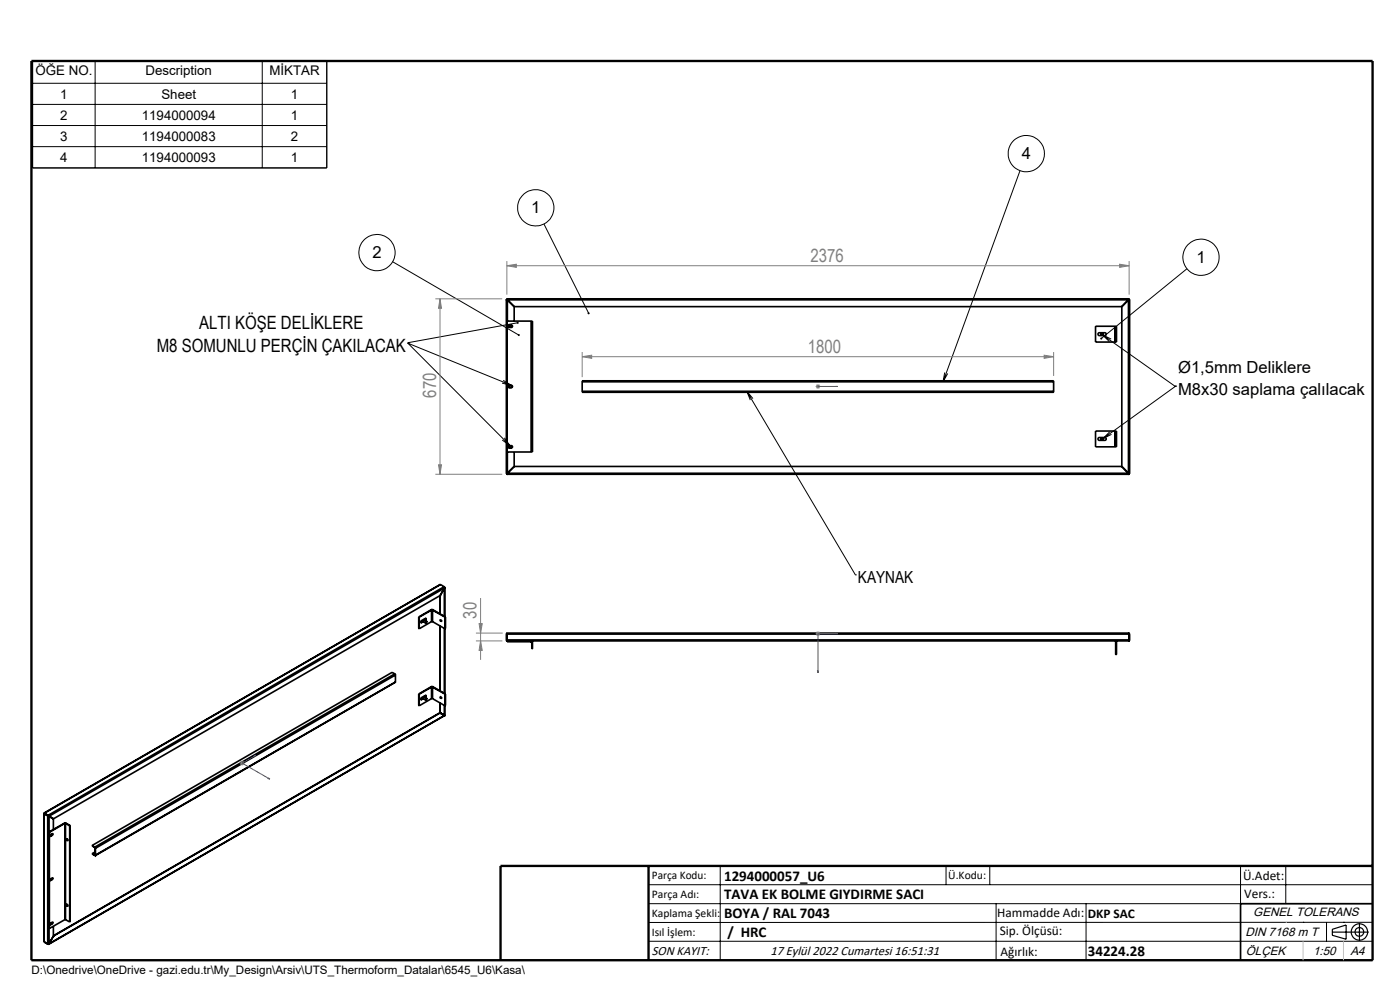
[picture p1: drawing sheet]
<svg xmlns="http://www.w3.org/2000/svg" width="297mm" height="210mm" viewBox="0 0 297 210" stroke-linecap="round" stroke-linejoin="round" font-family="sans-serif">
<g fill="none" stroke="#000" stroke-width=".35">
<path d="M107.4 63.5l.2 .1M107.4 63.5h.1M107.4 63.5v37M107.5 63.4l.1 .2M107.5 63.5l.1 .1M107.5 63.4v.1M107.5 63.4h132M107.6 63.6h.1M107.6 63.6h131.8M107.6 63.6l1.5 1.4M107.6 63.6v4.5M107.9 69h.6a.25 .25 0 0 1 .2 .2 .25 .25 0 0 1-.2 .3l-.6-.1z"/>
<path d="M108.2 69l-.2 .1v.2l.2 .2M108.3 69l.2 .1v.2l-.2 .2M109.1 65h128.9M109.1 65v3.1M112.7 68.1h.1M112.7 68.1h-5.1v27.8h5.1M112.7 68.1v27.8M112.8 68.1h.2v27.8h-.2M112.8 68.1v27.8M233 70.7l.2-.1h1.2a.3 .3 0 0 1 .3 .3 .3 .3 0 0 1-.3 .3h-1.1a.3 .3 0 0 1-.3-.2 .3 .3 0 0 1 0-.3zM236.5 72.6h.2M236.5 69.2h.2"/>
<path d="M236.5 69.2v3.4M236.5 69.2h-4.1v3.4h4.1M236.7 69.2v3.4M236.7 69.2h.2v3.4h-.2M238 65v33.9M239.4 63.6h.1M239.4 63.6l-1.4 1.4M239.4 63.6v36.8M239.5 63.5l-.1 .1M239.5 63.4l-.1 .2M239.5 63.5h.1M239.5 63.4v.1"/>
<path d="M239.6 63.5l-.2 .1M239.6 63.5v37M107.6 95.9v4.5M107.8 94.6l.7-.1a.25 .25 0 0 1 .2 .3 .25 .25 0 0 1-.2 .2h-.6zM107.9 81.8h.6a.25 .25 0 0 1 .2 .2 .25 .25 0 0 1-.2 .3l-.6-.1zM108.2 81.7l-.2 .1v.4l.2 .1M108.2 94.5l-.2 .1v.3l.2 .1M108.3 81.7l.2 .1v.4l-.2 .1M108.3 94.5l.2 .1v.3l-.2 .1M109.1 98.9l-1.5 1.5M109.1 98.9h128.9M109.1 95.9v3"/>
<path d="M112.7 95.9h.1M123.5 83v.2h100v-.2M123.5 81v-.2h100v.2M123.5 83h100M123.5 81h100M123.5 81v2M223.5 81v2M233 92.9l.2-.1h1.2a.3 .3 0 0 1 .3 .3 .3 .3 0 0 1-.3 .3h-1.1a.3 .3 0 0 1-.3-.1 .3 .3 0 0 1 0-.4zM236.5 94.8h.2M236.5 91.4h.2M236.5 91.4h-4.1v3.4h4.1M236.5 91.4v3.4"/>
<path d="M236.7 91.4h.2v3.4h-.2M236.7 91.4v3.4M238 98.9l1.4 1.5M107.4 100.5h.1M107.5 100.5v.1M107.5 100.6h132M107.6 100.4l-.1 .2M107.6 100.4l-.1 .1M107.6 100.4l-.2 .1M107.6 100.4h.1M107.6 100.4h131.8M239.4 100.4l.1 .2"/>
<path d="M239.4 100.4l.2 .1M239.4 100.4l.1 .1M239.4 100.4h.1M239.5 100.5h.1M239.5 100.5v.1M88.8 130.9l.1 2.5M88.8 130.9h.1M88.9 130.9v2.5M89.4 132h-.1M89.4 132l.1 .1M89.6 131.5v.3l.7 .3M89.7 131.8l-.3 .2"/>
<path d="M89.8 131.4l.7 .4M89.8 131.9l-.3 .2M90.2 131.6l.2-.2-.1-.2-1 .6v.2l.2 .1M90.2 131.2l-.1 .4M90.6 131.9l-.1-.1-.2 .1v.2h.1M91.4 129.4h.5M91.4 129.4l-2.6 1.5M91.4 129.4h.1M91.5 131.9h.3M91.5 129.4h.3M91.5 129.4v2.5M91.5 129.4l-2.6 1.5"/>
<path d="M91.5 131.9l-2.6 1.5M91.8 129.4v2.5M91.8 129.4l2.6 1.5M91.8 131.9l2.6 1.5M91.9 129.4h-.1M91.9 129.4l2.6 1.5M93.3 126.4v3.8M93.3 132.7v13.8M93.4 126.3h.1M93.4 126.3l-82.1 47.4M93.4 126.3v3.9M93.4 132.8v13.7"/>
<path d="M93.5 124l-84.2 48.5M93.5 124l-84.1 48.5M93.5 124l.7 .5M93.5 131.5l.1 .2M93.6 131.7h.1M94.2 124.5l.1 .2M94.2 124.5l-84 48.5M94.2 124.5h.1M94.3 124.7h.1M94.3 124.5v.2M94.3 124.7l-83.9 48.4M94.3 124.7l-.9 1.6"/>
<path d="M94.3 124.5h.1M94.3 124.7v6M94.3 133.3v13.8M94.3 124.6v6.2M94.4 130.9v2.5M94.5 130.9l-.1 2.5M94.5 130.9h-.1M107.4 135.7l.2 .3M107.4 134.5v1.2M107.4 134.5h132.2M107.4 135.7h132.2M107.5 135.7l.1 .3"/>
<path d="M107.5 135.7v.1M107.5 134.5h.1M107.5 134.5v1.2M107.6 134.3l-.1 .2M107.6 134.3l-.2 .2M107.6 136h.1M107.6 134.3h131.8M112.7 136.1l.1 .1M112.7 136.1v-.1l.3 .2M112.8 136.2v1.4h.2v-1.4M112.8 136.2h.2M236.7 136v2.8h.2v-2.8"/>
<path d="M239.4 134.3l.1 .2M239.4 134.3l.2 .2M239.4 136h.1M239.4 136h-131.8v.1h5.1M239.5 134.5h.1M239.5 135.7l-.1 .3M239.5 135.7v.1M239.5 134.5v1.2M239.6 135.7l-.2 .3M239.6 134.5v1.2M83.7 142.9l.2 .3M83.7 142.9l-63.6 36.8"/>
<path d="M83.7 142.9l-.5-.3-63.7 36.7M83.9 144.7l-63.7 36.8M83.9 143.2l-63.7 36.7M83.9 143.2v1.5M83.9 144.7l-63.7 36.7M88.8 147.2l.1 2.5M88.8 147.2h.1M88.9 147.2v2.5M89.4 148.3l-.1 .1M89.4 148.3l.1 .1M89.6 147.9v.2l.7 .4M89.7 148.1l-.3 .2"/>
<path d="M89.8 147.7l.7 .4M89.8 148.2l-.3 .2M90.2 148l.2-.3-.1-.2-1 .6v.2l.2 .1M90.2 147.5l-.1 .4M90.6 148.3l-.1-.2-.2 .1v.3l.1-.1M91.4 145.7h.5M91.4 145.7l-2.6 1.5M91.4 145.7l.1 .1M91.5 145.8h.3M91.5 148.2h.3M91.5 145.8v2.4M91.5 148.2l-2.6 1.5"/>
<path d="M91.5 145.8l-2.6 1.4M91.8 148.2l2.6 1.5M91.8 145.8v2.4M91.8 145.8l2.6 1.4M91.9 145.7l-.1 .1M91.9 145.7l2.6 1.5M93.3 151.2h.1M93.3 151.2l1 .6M93.3 151.2l-82 47.3M93.3 149.1v2.1M93.4 151.2l-82.1 47.4M93.4 149.1v2.1"/>
<path d="M93.5 151.3h.1M93.5 151.3l.7 .4M93.5 147.8l.1 .3M93.6 148.1h.1M94.2 151.7h.1M94.2 151.7l.1 .1M94.3 151.8l-84 48.5M94.3 151.8l-83.9 48.4M94.3 149.6v2.2M94.3 149.7v2.1M94.4 147.2v2.5M94.5 147.2h-.1"/>
<path d="M94.5 147.2l-.1 2.5M9.3 172.6v27.2M9.3 172.5v.1M9.3 172.6l.8 .5M9.3 172.5l.1 .1M9.4 172.6h.1M9.4 172.5h-.1M9.4 172.6h-.1M9.4 172.6l.8 .4M9.4 172.5l.8 .5M9.4 172.5v.1M10.1 173.1l.3 .1"/>
<path d="M10.1 173.1v27.2l.3-.1M10.2 173l.1 .1M10.2 173l.2 .1M10.2 173l-.1 .1M10.2 173h.1M10.3 173.1l.1 .1M10.3 173.1h.1M10.3 173.1l1 .6M10.4 173.2l.9 .5M10.4 173.1l.9 .6M10.4 173.2v27M10.5 176.6v20.3"/>
<path d="M10.6 177.3h.1M10.7 177.2l.1 .1M10.7 177.3l.1 .1M10.9 177l-.1 .3M10.9 177l.1 .1M10.9 176.9v.1M10.9 177.2h.1M10.9 177.2l-.2 .1M11 176.9v.2M11 177.1l-.1 .1M11 177.2l.2-.4-.5 .3-.1 .3h.2M11 177.2l-.2 .2"/>
<path d="M11.1 176.8l-.2 .4M11.3 173.7v2.2M13.7 174.6h.3M13.7 174.6l-3.3 1.9 .1 .1M13.7 174.6l.1 .1M13.8 174.7h.1M13.8 174.7v20.4M13.8 174.7l-3.3 1.9M13.9 174.7v20.4M13.9 174.7l.9 .5M14 174.6l-.1 .1M14 174.6l.9 .5"/>
<path d="M14.1 177.9l.3 .2v.2h-.3zM14.2 177.9l.2 .4M14.8 175.2v20.4M14.9 175.1l-.1 .1M14.9 175.1l-.1 20.5M19.5 179.3l.6 .4M19.5 179.3l.6 .5M20.1 179.7l.1 .2M20.1 179.8l.1 .1M20.1 179.7v.1M20.2 179.9h.1M20.2 179.9v1.5"/>
<path d="M9.3 199.7v.1M9.3 199.8l.9 .5M9.4 199.8h.1M10.4 196.9h.1M10.6 186.7h.1M10.6 196.1h.1M10.7 186.5l.1 .1M10.7 195.9l.1 .1M10.7 186.7l.1 .1M10.7 196.1l.1 .1M10.9 186.3v.1M10.9 195.7v.1"/>
<path d="M10.9 186.4l-.1 .2M10.9 186.4l.1 .1M10.9 195.8l-.1 .2M10.9 195.8l.1 .1M10.9 186.5l.1 .1M10.9 186.5l-.2 .2M10.9 195.9l.1 .1M10.9 195.9l-.2 .2M11 186.3v.2M11 195.7v.2M11 186.5l-.1 .1M11 195.9l-.1 .1"/>
<path d="M11 196l.2-.4-.5 .3-.1 .2 .2 .1M11 186.6l.2-.4-.5 .3-.1 .3h.2M11 196l-.2 .2M11 186.6l-.2 .2M11.1 186.2l-.2 .3M11.1 195.6l-.2 .3M11.3 198.6h.1M11.3 196.5v2.1M11.3 198.6l-.9 1.6M13.8 195.1h.1M13.8 195.1l-3.3 1.8M13.9 195.1l.9 .5"/>
<path d="M14.2 191.8l.2 .3M14.4 192.1h.1M19.5 181.1l.6 .4M19.5 181.1l.6 .3M20.1 181.4v.1M20.2 181.4h-.1M20.2 181.4h.1M20.2 180.7l-.7 .4M20.2 181.4l-.1 .1M291.2 191.7h-28v12M10.2 200.3h.1M10.4 200.2h.1"/>
<path d="M10.4 200.2l-.2 .1"/>
<circle cx="233.8" cy="70.9" r=".23"/>
<circle cx="233.8" cy="70.9" r=".18"/>
<circle cx="233.8" cy="93.1" r=".23"/>
<circle cx="233.8" cy="93.1" r=".18"/>
<circle cx="90.4" cy="132" r=".14"/>
<circle cx="93.5" cy="131.6" r=".15"/>
<circle cx="90.4" cy="148.3" r=".14"/>
<circle cx="93.5" cy="148" r=".14"/>
<circle cx="14.2" cy="192" r=".19"/>
</g>
<g fill="none" stroke="#000" stroke-width=".21">
<path d="M6.9 12.8h62.4v22.8h-62.4zM6.9 17.7h62.4M20.2 12.8v22.8M55.6 12.8v22.8M6.9 22.1h62.4M6.9 26.6h62.4M6.9 31.1h62.4M216.4 36.2l-16.3 44.8M83.3 55.5l26.8 15.6M115.4 47.5l9.5 19M251.8 57l-18.2 14.8M86.5 72.7h.1"/>
<path d="M86.5 72.8h.1M86.5 72.8l22 8.9M86.5 72.8l21.7 21.7M109.8 68.5l-23.3 4.2M200.4 79l-.3 2M201 79.2l-.9 1.8M233.9 71l15.3 10.9M233.9 71l1.8 .9M233.9 71l1.4 1.5M106.5 81.3l2 .4M106.5 93.3l1.7 1.2M106.8 80.7l1.7 1"/>
<path d="M107 92.9l1.2 1.6M158.4 83l23.1 38.9M158.4 83l1.3 1.6M158.4 83l.8 1.9M235.4 91.6l-1.4 1.5M235.8 92.1l-1.8 1M249.2 81.9h.1M249.4 81.9h.1M249.4 81.9l-15.4 11.2M181.5 121.9h.1M137.6 187.7h153.6M137.6 191.7h153.6"/>
<path d="M137.6 199.7h153.6M152.8 183.7v20M200.7 183.7v4M210 183.7v4M211.3 191.7v12M230.4 191.7v12M263.2 183.7v20M272.8 183.7v8M276.4 195.6h.1M281.4 195.6v4.1M285 195.6h.1M291.2 195.6l-153.6 .1"/>
<circle cx="217.7" cy="32.6" r="3.9"/>
<circle cx="80" cy="53.6" r="3.8"/>
<circle cx="113.7" cy="44.1" r="3.8"/>
<circle cx="254.8" cy="54.6" r="3.9"/>
</g>
<g fill="none" stroke="#000" stroke-width=".25">
<path d="M282.6 197.7h7.8M282.6 197.1l3-.9v3l-3-.8zM288.4 195.8v3.8M106.2 203.7h185"/>
<circle cx="288.4" cy="197.7" r="1.74"/>
<circle cx="288.4" cy="197.7" r=".93"/>
</g>
<path d="M173.4 82h.2zM173.5 82h.1M173.5 82h4.2M177.7 82h-.4h.4M177.3 134.3l.4 .1-.4 .1zM177.7 134.4h-4.2v8.3M173.4 142.3h.2l-.1 .4zM53.9 160.3l.4-.1-.2 .2zM54.3 160.2l-2.9 1.7 5.9 3.4M56.9 165.2l.1-.1 .3 .2z" fill="none" stroke="#00f" stroke-width=".21"/>
<g fill="none" stroke="#808080" stroke-width=".21">
<path d="M107.5 56.4l2-.4v.7zM107.5 55.4v7.1M107.5 56.4h132M237.5 56l2 .4-2 .3zM239.5 55.4v7.1M92.4 63.4h14.1M93.3 63.4v37.2M93.3 63.4l.4 2h-.7zM123.5 75.7l2-.4v.7zM123.5 74.7v5.3M123.5 75.7h100M221.5 75.3l2 .4-2 .3z"/>
<path d="M223.5 74.7v5.1M93 98.6h.7l-.4 2zM173 82h1M173.2 81.6l.7 .7M173.5 81.5v1M173.9 81.6l-.7 .7M92.4 100.6h14.1M101 134.3h5.6M101 136h5.6M101.6 132.3h.7l-.3 2zM102 126.9v13.1M102 136l.3 2h-.7z"/>
<path d="M173 134.4h1M173.2 134l.7 .8M173.5 133.9v1M173.9 134l-.7 .8M50.9 161.9h1M51 161.5l.7 .7M51.4 161.4v1M51.7 161.5l-.7 .7"/>
</g>
<path d="M6.7 12.9h284.5v190.8h-284.5zM137.6 183.7v20M291.2 183.7h-185v20" fill="none" stroke="#000" stroke-width=".5"/>
<path d="M276.4 199.7v4M285 199.7v4" fill="none" stroke="#c0c0c0" stroke-width=".21"/>
<path d="M272.8 195.6h.1" fill="none" stroke="#c0c0c0" stroke-width=".25"/>
<g fill="#000">
<path d="M109.7 68.3l.3 .1-.2 .1 .2-.1v.2a.22 .22 0 0 1-.3 0 .22 .22 0 0 1 0-.3z"/>
<path d="M124.7 66.3v.3l.3 .1-.1-.2 .1 .2a.22 .22 0 0 0 .1-.4 .22 .22 0 0 0-.4 0zM233.5 71.6l-.1 .2 .1 .2 .1-.2-.1 .2h.2l.2-.2zM110 70.9l-.1 .2a.2 .2 0 0 0 .1 .2 .2 .2 0 0 0 .2-.1l-.1-.1 .1 .1v-.3z"/>
</g>
<g fill="#00f">
<path d="M177.3 82h.4zM173.4 82h.2z"/>
<path d="M177.3 134.3v.2l.4-.1zM173.4 142.3l.1 .4 .1-.4z"/>
<path d="M53.9 160.3l.2 .1 .2-.2zM56.9 165.2l.4 .1-.3-.2z"/>
</g>
<g fill="#808080">
<path d="M221.5 75.3l2 .4-2 .3zM123.5 75.7l2-.4v.7z"/>
<path d="M107.5 56.4l2-.4v.7zM237.5 56l2 .4-2 .3z"/>
<path d="M93 98.6h.7l-.4 2zM93.3 63.4l.4 2h-.7z"/>
<path d="M101.6 132.3h.7l-.3 2zM102 136l.3 2h-.7z"/>
</g>
<g font-size="3.9" fill="#808080">
<text x="171.9" y="55.5">2376</text>
<text x="171.4" y="74.8">1800</text>
<text x="92.5" y="84.3" transform="rotate(-90 92.5 84.3)">670</text>
<text x="101.1" y="131.3" transform="rotate(-90 101.1 131.3)">30</text>
</g>
<g font-size="3.9">
<text x="42.3" y="69.7">ALTI KÖŞE DELİKLERE</text>
<text x="33.3" y="74.6">M8 SOMUNLU PERÇİN ÇAKILACAK</text>
</g>
<g font-size="3.5">
<text x="216.8" y="33.7">4</text>
<text x="112.7" y="45.2">1</text>
<text x="79" y="54.7">2</text>
<text x="253.8" y="55.7">1</text>
<text x="249.9" y="79.2">Ø1,5mm Deliklere</text>
<text x="249.9" y="83.7">M8x30 saplama çalılacak</text>
<text x="182" y="123.8">KAYNAK</text>
</g>
<g font-size="3.2">
<text x="153.6" y="190.8">TAVA EK BOLME GIYDIRME SACI</text>
<text x="153.6" y="186.8">1294000057_U6</text>
<text x="153.6" y="194.8">BOYA / RAL 7043</text>
<text x="154.3" y="198.8">/ HRC</text>
<text x="230.8" y="202.8">34224.28</text>
</g>
<g font-size="2.8">
<text x="7.5" y="16">ÖĞE NO.</text>
<text x="30.9" y="16">Description</text>
<text x="57.2" y="16">MİKTAR</text>
<text x="12.8" y="20.9">1</text>
<text x="34.2" y="20.9">Sheet</text>
<text x="61.7" y="20.9">1</text>
<text x="12.8" y="25.4">2</text>
<text x="12.8" y="29.9">3</text>
<text x="30.1" y="25.4">1194000094</text>
<text x="30.1" y="29.9">1194000083</text>
<text x="61.7" y="25.4">1</text>
<text x="61.7" y="29.9">2</text>
<text x="12.8" y="34.4">4</text>
<text x="30.1" y="34.4">1194000093</text>
<text x="61.7" y="34.4">1</text>
<text x="263.7" y="186.7">Ü.Adet:</text>
<text x="263.9" y="190.5">Vers.:</text>
<text x="211.5" y="194.5">Hammadde Adı:</text>
<text x="230.8" y="194.7">DKP SAC</text>
<text x="138.3" y="202.6">SON KAYIT:</text>
<text x="163.4" y="202.6">17 Eylül 2022 Cumartesi 16:51:31</text>
<text x="212.1" y="198.4">Sip. Ölçüsü:</text>
<text x="212.2" y="202.7">Ağırlık:</text>
</g>
<g font-size="2.6">
<text x="265.9" y="194.4">GENEL TOLERANS</text>
<text x="264.2" y="198.5">DIN 7168 m T</text>
<text x="264.3" y="202.6">ÖLÇEK</text>
<text x="278.5" y="202.6">1:50</text>
<text x="286.5" y="202.6">A4</text>
</g>
<g font-size="2.5">
<text x="138.3" y="186.4">Parça Kodu:</text>
<text x="138.3" y="190.5">Parça Adı:</text>
<text x="201.2" y="186.5">Ü.Kodu:</text>
<text x="138.3" y="194.5">Kaplama Şekli:</text>
<text x="138.3" y="198.6">Isıl İşlem:</text>
<text x="6.7" y="206.7">D:\Onedrive\OneDrive - gazi.edu.tr\My_Design\Arsiv\UTS_Thermoform_Datalar\6545_U6\Kasa\</text>
</g>
</svg>
